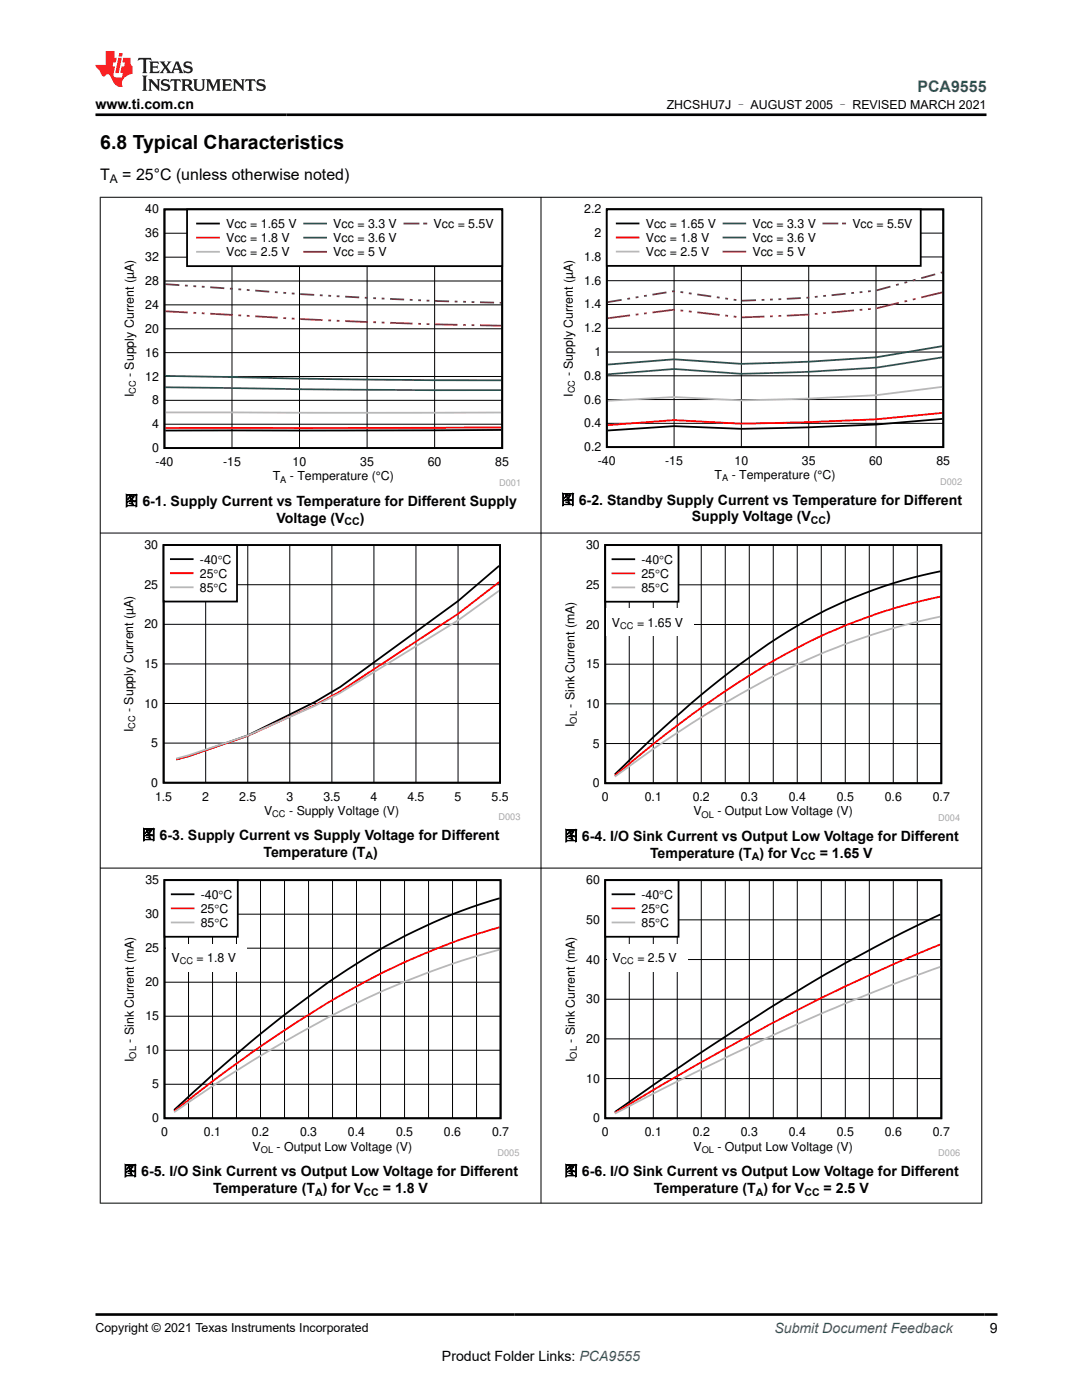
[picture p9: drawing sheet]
<svg xmlns="http://www.w3.org/2000/svg" width="216mm" height="279mm" viewBox="0 0 216 279" stroke-linecap="round" stroke-linejoin="round" font-family="sans-serif">
<path d="M32.8 41.8h67.4v47.6h-67.4zM100 85.8l-67 .1" fill="none" stroke="#000" stroke-width=".36"/>
<g fill="none" stroke="#000" stroke-width=".2">
<path d="M32.8 56.1h67.4M32.8 51.3h67.4M32.8 46.5h67.4M46.3 41.8v47.6M59.8 41.8v47.6M73.3 41.8v47.6M86.7 41.8v47.6M32.8 79.9h67.4M32.8 75.1h67.4M32.8 70.4h67.4M32.8 65.6h67.4M32.8 60.8h67.4"/>
<path d="M32.8 84.7h67.4"/>
</g>
<path d="M100 85.3l-67 .1" fill="none" stroke="#f00" stroke-width=".36"/>
<path d="M33 82.3h67" fill="none" stroke="#b8b8b8" stroke-width=".36"/>
<path d="M33 77.3l34.9 .5 32.1 .1" fill="none" stroke="#295c75" stroke-width=".36"/>
<path d="M33 75l40.3 .8 26.7 .1" fill="none" stroke="#286b48" stroke-width=".36"/>
<g fill="none" stroke="#9d3939" stroke-width=".36">
<path d="M33 62.1l4.5 .3M38.6 62.4l.5 .1M40.3 62.5h.5M42 62.6l4.4 .2M47.6 62.9l.5 .1M49.2 63l.6 .1M50.9 63.1l4.5 .3M56.5 63.5h.6M58.2 63.6h.6M59.9 63.7l4.5 .2M65.5 63.9l.6 .1M67.2 64h.5"/>
<path d="M68.9 64.1l4.5 .2M74.5 64.3h.5M76.2 64.4h.5M77.8 64.4l4.5 .2M83.4 64.6h.6M85.1 64.7h.6M86.8 64.7l4.5 .1M92.4 64.9h.6M94.1 64.9h.6M95.8 64.9l4.2 .1"/>
</g>
<g fill="none" stroke="#68275f" stroke-width=".36">
<path d="M33 56.7l2.8 .2M36.9 57h.6M38.6 57.1h.5M40.3 57.2h.5M42 57.3l2.8 .2M45.9 57.6h.5M47.6 57.7l.5 .1M49.2 57.9h.6M50.9 58l2.8 .2M54.9 58.3h.5M56.5 58.4l.6 .1M58.2 58.6h.6"/>
<path d="M59.9 58.7l2.8 .2M63.8 58.9l.6 .1M65.5 59l.6 .1M67.2 59.1h.5M68.9 59.2l2.8 .2M72.8 59.4h.6M74.5 59.5h.5M76.2 59.6h.5M77.8 59.7l2.8 .1M81.8 59.8l.5 .1M83.4 59.9h.6M85.1 60h.6"/>
<path d="M86.8 60.1h2.8M90.7 60.2h.6M92.4 60.2h.6M94.1 60.3h.6M95.8 60.3l2.8 .1M99.7 60.4h.3"/>
</g>
<path d="M37.3 41.8h62.9v11.3h-62.9z" fill-rule="evenodd" fill="#fff"/>
<path d="M37.3 41.8h62.9v11.3h-62.9zM39.3 44.6h4.4" fill="none" stroke="#000" stroke-width=".36"/>
<path d="M39.3 47.4h4.4" fill="none" stroke="#f00" stroke-width=".36"/>
<path d="M39.3 50.3h4.4" fill="none" stroke="#b8b8b8" stroke-width=".36"/>
<path d="M60.7 44.6h4.4" fill="none" stroke="#295c75" stroke-width=".36"/>
<path d="M60.7 47.4h4.4" fill="none" stroke="#286b48" stroke-width=".36"/>
<path d="M60.7 50.3h4.4" fill="none" stroke="#9d3939" stroke-width=".36"/>
<path d="M80.7 44.6h2.8M84.6 44.6h.5" fill="none" stroke="#68275f" stroke-width=".36"/>
<path d="M111.9 40.8h80.1v56h-80.1z" fill-rule="evenodd" fill="#fff"/>
<path d="M121.1 41.8h67.1v47.4h-67.1zM188 83.6l-13.2 1.1-13.4 .6-13.5 .3-13.4-.6-13.3 .9" fill="none" stroke="#000" stroke-width=".36"/>
<g fill="none" stroke="#000" stroke-width=".2">
<path d="M121.1 56h67.1M121.1 51.3h67.1M121.1 46.5h67.1M134.5 41.8v47.4M147.9 41.8v47.4M161.4 41.8v47.4M174.8 41.8v47.4M121.1 79.7h67.1M121.1 75h67.1M121.1 70.3h67.1M121.1 65.5h67.1M121.1 60.8h67.1"/>
<path d="M121.1 84.5h67.1"/>
</g>
<path d="M188 82.4l-13.2 1.3-13.4 .5-13.5 .4-13.4-.8-13.3 1" fill="none" stroke="#f00" stroke-width=".36"/>
<path d="M188 77.2l-13.2 1.7-13.4 .6-13.5 .4-13.4-.7-13.3 .8" fill="none" stroke="#b8b8b8" stroke-width=".36"/>
<path d="M188 71.3l-13.2 2.1-13.4 .8-13.5 .4-13.4-1-13.3 1.1" fill="none" stroke="#295c75" stroke-width=".36"/>
<path d="M188 69.1l-13.2 2.2-13.4 .9-13.5 .4-13.4-.9-13.3 1.1" fill="none" stroke="#286b48" stroke-width=".36"/>
<g fill="none" stroke="#9d3939" stroke-width=".36">
<path d="M182.7 59.6l-.6 .2M188 58.3l-4.2 1.1M125.7 62.9l-4.5 .6M127.4 62.7l-.6 .1M129.1 62.5l-.6 .1M134.7 61.8l-4.5 .6M135.8 62h.5M137.4 62.1l.6 .1M139.1 62.3l4.5 .5M144.7 63h.6M146.4 63.2h.5M152.5 63.2l-4.4 .1"/>
<path d="M154.2 63.1h-.6M155.9 63l-.6 .1M161.5 62.8l-4.5 .2M163.1 62.6l-.5 .1M164.8 62.5h-.5M170.4 61.9l-4.5 .5M172.1 61.8h-.6M173.8 61.6l-.6 .1M179.3 60.4l-4.4 1.1M181 60l-.5 .2"/>
</g>
<g fill="none" stroke="#68275f" stroke-width=".36">
<path d="M124 59.8l-2.8 .5M125.7 59.6l-.5 .1M127.4 59.3l-.6 .1M129.1 59l-.6 .1M133 58.4l-2.8 .4M134.7 58.1l-.6 .1M135.8 58.3l.5 .1M137.4 58.5l.6 .1M139.1 58.8l2.8 .4M143 59.3l.6 .1M144.7 59.6h.6M146.4 59.8l.5 .1"/>
<path d="M150.9 59.9l-2.8 .1M152.5 59.8l-.5 .1M154.2 59.8h-.6M155.9 59.7h-.6M159.8 59.5l-2.8 .1M161.5 59.4h-.6M163.1 59.2l-.5 .1M164.8 59l-.5 .1M168.7 58.6l-2.8 .3M170.4 58.4l-.5 .1M172.1 58.3h-.6M173.8 58.1l-.6 .1"/>
<path d="M177.7 57.2l-2.8 .8M179.3 56.7l-.5 .2M181 56.3l-.5 .1M182.7 55.8l-.6 .2M186.6 54.7l-2.8 .8M188 54.4h-.3"/>
</g>
<path d="M121.1 41.8h62.6v11.3h-62.6z" fill-rule="evenodd" fill="#fff"/>
<path d="M121.1 41.8h62.6v11.3h-62.6zM123.1 44.6h4.3" fill="none" stroke="#000" stroke-width=".36"/>
<path d="M123.1 47.4h4.3" fill="none" stroke="#f00" stroke-width=".36"/>
<path d="M123.1 50.2h4.3" fill="none" stroke="#b8b8b8" stroke-width=".36"/>
<path d="M144.4 44.6h4.3" fill="none" stroke="#295c75" stroke-width=".36"/>
<path d="M144.4 47.4h4.3" fill="none" stroke="#286b48" stroke-width=".36"/>
<path d="M144.4 50.2h4.3" fill="none" stroke="#9d3939" stroke-width=".36"/>
<path d="M164.3 44.6h2.8M168.2 44.6h.4" fill="none" stroke="#68275f" stroke-width=".36"/>
<path d="M24.2 107.8h79.6v55.9h-79.6z" fill-rule="evenodd" fill="#fff"/>
<path d="M32.6 108.8h67.2v47.4h-67.2zM99.6 112.9l-8.2 7.1-23.5 17.1-5 3-13.5 6.7-11.7 4.1-2.5 .7" fill="none" stroke="#000" stroke-width=".36"/>
<path d="M32.6 116.7h67.2M41 108.8v47.4M49.4 108.8v47.4M57.8 108.8v47.4M66.2 108.8v47.4M74.6 108.8v47.4M83 108.8v47.4M91.4 108.8v47.4M32.6 132.5h67.2M32.6 124.6h67.2M32.6 148.3h67.2M32.6 140.4h67.2" fill="none" stroke="#000" stroke-width=".2"/>
<path d="M99.6 116.2l-8.2 6.3-23.5 15.5-5 2.7-13.5 6.2-11.7 4-2.5 .7" fill="none" stroke="#f00" stroke-width=".36"/>
<path d="M99.6 117.9l-8.2 5.9-23.5 14.5-5 2.5-13.5 6-11.7 3.9-2.5 .7" fill="none" stroke="#b8b8b8" stroke-width=".36"/>
<path d="M32.6 108.8h14.7v11.2h-14.7z" fill-rule="evenodd" fill="#fff"/>
<path d="M32.6 108.8h14.7v11.3h-14.7zM34.1 111.6h4.3" fill="none" stroke="#000" stroke-width=".36"/>
<path d="M34.1 114.4h4.3" fill="none" stroke="#f00" stroke-width=".36"/>
<path d="M34.1 117.2h4.3" fill="none" stroke="#b8b8b8" stroke-width=".36"/>
<path d="M112.3 107.8h79.3v56.1h-79.3z" fill-rule="evenodd" fill="#fff"/>
<path d="M120.8 108.8h67v47.5h-67zM187.6 114a92.8 92.8 0 0 0-38.1 17.2 229.4 229.4 0 0 0-26.8 23.3" fill="none" stroke="#000" stroke-width=".36"/>
<g fill="none" stroke="#000" stroke-width=".2">
<path d="M120.8 116.7h67M125.6 108.8v47.5M130.4 108.8v47.5M135.1 108.8v47.5M139.9 108.8v47.5M144.7 108.8v47.5M149.5 108.8v47.5M154.3 108.8v47.5M159.1 108.8v47.5M163.9 108.8v47.5M168.7 108.8v47.5M173.5 108.8v47.5"/>
<path d="M178.2 108.8v47.5M183 108.8v47.5M120.8 132.6h67M120.8 124.6h67M120.8 148.4h67M120.8 140.5h67"/>
</g>
<path d="M187.6 119.1a116 116 0 0 0-41.9 18.2 241.2 241.2 0 0 0-23 17.5" fill="none" stroke="#f00" stroke-width=".36"/>
<path d="M187.6 123.1a137.2 137.2 0 0 0-43.8 17.7 248.2 248.2 0 0 0-21.1 14.2" fill="none" stroke="#b8b8b8" stroke-width=".36"/>
<g fill="#fff">
<path d="M121 121.5h17.5v5.5h-17.5z" fill-rule="evenodd"/>
<path d="M120.8 108.8h14.6v11.3h-14.6z" fill-rule="evenodd"/>
</g>
<path d="M120.8 108.8h14.6v11.3h-14.6zM122.2 111.6h4.4" fill="none" stroke="#000" stroke-width=".36"/>
<path d="M122.2 114.4h4.4" fill="none" stroke="#f00" stroke-width=".36"/>
<path d="M122.2 117.2h4.4" fill="none" stroke="#b8b8b8" stroke-width=".36"/>
<path d="M24.4 174.7h79.2v56h-79.2z" fill-rule="evenodd" fill="#fff"/>
<path d="M32.8 175.7h67.1v47.5h-67.1zM99.7 179.3a116.9 116.9 0 0 0-38.1 19.6 296.3 296.3 0 0 0-26.9 22.6" fill="none" stroke="#000" stroke-width=".36"/>
<g fill="none" stroke="#000" stroke-width=".2">
<path d="M37.6 175.7v47.5M42.4 175.7v47.5M47.2 175.7v47.5M52 175.7v47.5M56.8 175.7v47.5M61.6 175.7v47.5M66.4 175.7v47.5M71.1 175.7v47.5M75.9 175.7v47.5M80.7 175.7v47.5M85.5 175.7v47.5M90.3 175.7v47.5"/>
<path d="M95.1 175.7v47.5M32.8 196h67.1M32.8 189.2h67.1M32.8 182.4h67.1M32.8 216.4h67.1M32.8 209.6h67.1M32.8 202.8h67.1"/>
</g>
<path d="M99.7 185.1a147.8 147.8 0 0 0-42 19.9 296.5 296.5 0 0 0-23 16.8" fill="none" stroke="#f00" stroke-width=".36"/>
<path d="M99.7 189.5a172.7 172.7 0 0 0-43.9 18.9l-11.5 7.1-9.6 6.5" fill="none" stroke="#b8b8b8" stroke-width=".36"/>
<g fill="#fff">
<path d="M33.2 188.3h16.1v5.6h-16.1z" fill-rule="evenodd"/>
<path d="M32.8 175.7h14.6v11.2h-14.6z" fill-rule="evenodd"/>
</g>
<path d="M32.8 175.7h14.6v11.3h-14.6zM34.3 178.5h4.3" fill="none" stroke="#000" stroke-width=".36"/>
<path d="M34.3 181.3h4.3" fill="none" stroke="#f00" stroke-width=".36"/>
<path d="M34.3 184.1h4.3" fill="none" stroke="#b8b8b8" stroke-width=".36"/>
<path d="M112.3 174.7h79.3v56h-79.3z" fill-rule="evenodd" fill="#fff"/>
<path d="M120.8 175.7h67v47.5h-67zM187.7 182.5a336.8 336.8 0 0 0-43.9 25l-11.5 7.7-9.6 6.7" fill="none" stroke="#000" stroke-width=".36"/>
<g fill="none" stroke="#000" stroke-width=".2">
<path d="M125.6 175.7v47.5M130.4 175.7v47.5M135.1 175.7v47.5M139.9 175.7v47.5M144.7 175.7v47.5M149.5 175.7v47.5M154.3 175.7v47.5M159.1 175.7v47.5M163.9 175.7v47.5M168.7 175.7v47.5M173.5 175.7v47.5M178.2 175.7v47.5"/>
<path d="M183 175.7v47.5M120.8 199.4h67M120.8 191.5h67M120.8 183.6h67M120.8 215.3h67M120.8 207.3h67"/>
</g>
<path d="M187.7 188.5a406 406 0 0 0-53.5 26.8l-11.5 6.8" fill="none" stroke="#f00" stroke-width=".36"/>
<path d="M187.7 192.9a475.5 475.5 0 0 0-63.1 28.4l-1.9 .9" fill="none" stroke="#b8b8b8" stroke-width=".36"/>
<g fill="#fff">
<path d="M121.1 188.3h16.1v5.6h-16.1z" fill-rule="evenodd"/>
<path d="M120.8 175.7h14.6v11.2h-14.6z" fill-rule="evenodd"/>
</g>
<path d="M120.8 175.7h14.6v11.3h-14.6zM122.2 178.5h4.4" fill="none" stroke="#000" stroke-width=".36"/>
<path d="M122.2 181.3h4.4" fill="none" stroke="#f00" stroke-width=".36"/>
<path d="M122.2 184.1h4.4" fill="none" stroke="#b8b8b8" stroke-width=".36"/>
<path d="M19.9 39.4h176.1M20 39.3v200.9M107.9 39.3v200.9M195.9 39.3v200.9M19.9 106.4h176.1M19.9 173.2h176.1M19.9 240.1h176.1" fill="none" stroke="#000" stroke-width=".2"/>
<path d="M27.7 11.6l-.2 .5 .5-.2h.6v.1v2.2l-.2 .4h1l-.2-.4v-2.2v-.1h.5l.5 .2-.1-.5zM29.8 12.3l.2 .4v1.5l-.2 .4h1.9l.1-.6a1.08 1.08 0 0 1-1.3 .2v-.7h.6l.4 .2v-.7l-.4 .2h-.6v-.5l.2-.2a1 1 0 0 1 1 .3l-.1-.5zM31.8 12.3l1 1.1-1 1.2h.9l-.2-.2 .4-.8 .5 .8-.2 .2h1.6l-.2-.2 .1-.5h1l.1 .5-.1 .2h.9l-.2-.3-.8-2h-.5l-1 2.2-.8-1.1 .9-1.1h-.8l.2 .2-.5 .6-.3-.6 .1-.2zM35.2 12.7l.4 1h-.8zM36.8 12.4a.65 .65 0 0 0-.2 .7 .65 .65 0 0 0 .6 .5l.7 .1 .1 .3a.79 .79 0 0 1-.7 .4 .79 .79 0 0 1-.7-.5l.1 .7 .2-.1a.93 .93 0 0 0 1.1 .1 .93 .93 0 0 0 .4-1 1.46 1.46 0 0 0-1.2-.6l-.1-.3a1.09 1.09 0 0 1 1.2 .2l-.2-.6-.1 .1-.6-.2zM28.4 15.1l.2 .4v2.2l-.2 .4h1l-.2-.4v-2.2l.2-.4zM29.6 15.8l.2 .4v1.5l-.2 .4h.8l-.3-.4v-1.3l1.7 1.8v-2l.2-.4h-.8l.2 .2 .1 1.1-1.2-1.3zM32.3 15.9a.65 .65 0 0 0-.2 .8 .65 .65 0 0 0 .7 .4l.6 .2 .1 .2a.79 .79 0 0 1-.7 .4 .79 .79 0 0 1-.7-.5l.1 .7 .2-.1a.93 .93 0 0 0 1.1 .1 .93 .93 0 0 0 .4-.9 1.46 1.46 0 0 0-1.2-.6l-.1-.4a1.09 1.09 0 0 1 1.2 .2l-.2-.6-.1 .1-.6-.1zM34.1 15.8l-.1 .6a.63 .63 0 0 1 .7-.3l.1 1.6-.3 .4h1l-.2-.4v-1.6a.66 .66 0 0 1 .8 .3l-.1-.6zM36.2 15.8l.2 .4v1.5l-.2 .4h.9l-.2-.2v-.7h.5l.1 .2a.79 .79 0 0 0 1.2 .6l-1-.9a.61 .61 0 0 0 .6-.6 .61 .61 0 0 0-.5-.7zM36.9 16.1h.2a.47 .47 0 0 1 .5 .1 .47 .47 0 0 1 .1 .5l-.2 .1-.6 .1zM38.5 15.8l.2 .2a2.27 2.27 0 0 0 .4 2 1.04 1.04 0 0 0 1.7-.7v-1.3l.2-.2h-.8l.2 .4v1.1a.6 .6 0 0 1-.6 .6 .6 .6 0 0 1-.6-.6v-1.1l.3-.4zM41.1 15.8l.2 .4v1.5l-.2 .4h.7l-.2-.4v-1.4l.9 1.9 .8-1.9v1.4l-.2 .4h1l-.3-.4v-1.5l.3-.4h-.8l-.7 1.5-.7-1.5zM44.3 15.8l.2 .4v1.5l-.2 .4h1.9l.1-.6a1.09 1.09 0 0 1-1.3 .2v-.7h.6l.4 .2v-.6l-.4 .2h-.6v-.6l.2-.1a1.01 1.01 0 0 1 1 .3l-.1-.6zM46.4 15.8l.3 .4v1.5l-.3 .4h.8l-.2-.4v-1.3l1.6 1.8v-2l.2-.4h-.7l.2 .2v1.1l-1.2-1.3zM49 15.8l-.1 .6a.63 .63 0 0 1 .8-.3v1.6l-.3 .4h1l-.2-.4v-1.6a.66 .66 0 0 1 .8 .3l-.1-.6zM51.4 15.9a.65 .65 0 0 0-.2 .8 .65 .65 0 0 0 .6 .4l.6 .2 .2 .2a.79 .79 0 0 1-.8 .4 .79 .79 0 0 1-.6-.5l.1 .7 .2-.1a.93 .93 0 0 0 1 .1 .93 .93 0 0 0 .5-.9 1.46 1.46 0 0 0-1.3-.6l-.1-.4a1.09 1.09 0 0 1 1.3 .2l-.2-.6-.2 .1-.5-.1z" fill="#231f20"/>
<path d="M21.1 10.2v2.8h-2.1l.1 .3 .9 1a.95 .95 0 0 0 .9 .9 .59 .59 0 0 1 .6-.4 .59 .59 0 0 1 .5 .4l.4 .7a1.59 1.59 0 0 0 2.1 1.4 1.61 1.61 0 0 1 1-2.3l1-.3-.1-1.5a1.59 1.59 0 0 1-.4-1.7h-1.4l-.2 .9h.5l-.1 .9h-.5l-.2 1v.2l.4 .1-.2 .9h-.6a.73 .73 0 0 1-1.1-.7l.3-1.5h-.5l.2-.9h.5l.2-.9h-.5v-1.3zM23.6 11.5l-.6 3.1h.7l.6-3.1zM23.8 10.6l-.1 .6h.7l.1-.6z" fill="#ed1c24"/>
<path d="M19 22.9h177.8M19.1 262.3h179.9" fill="none" stroke="#000" stroke-width=".53"/>
<text font-size="3.9" x="20" y="29.8">6.8 Typical Characteristics</text>
<text font-size="3.2" fill="#00f" x="183.1" y="18.3">PCA9555</text>
<g font-size="3.2">
<text x="20" y="36">T</text>
<text x="24.4" y="36">= 25°C (unless otherwise noted)</text>
</g>
<g font-size="2.8">
<text x="19" y="21.7">www.ti.com.cn</text>
<text x="24.8" y="100.9">图 6-1. Supply Current vs Temperature for Different Supply</text>
<text x="111.9" y="100.7">图 6-2. Standby Supply Current vs Temperature for Different</text>
<text x="55.2" y="104.3">Voltage (V</text>
<text x="71.8" y="104.3">)</text>
<text x="138" y="104.1">Supply Voltage (V</text>
<text x="164.9" y="104.1">)</text>
<text x="28.2" y="167.6">图 6-3. Supply Current vs Supply Voltage for Different</text>
<text x="112.5" y="167.8">图 6-4. I/O Sink Current vs Output Low Voltage for Different</text>
<text x="52.6" y="171">Temperature (T )</text>
<text x="129.7" y="171.2">Temperature (T ) for V</text>
<text x="163.6" y="171.2">= 1.65 V</text>
<text x="24.6" y="234.6">图 6-5. I/O Sink Current vs Output Low Voltage for Different</text>
<text x="42.5" y="238">Temperature (T ) for V</text>
<text x="76.4" y="238">= 1.8 V</text>
<text x="112.5" y="234.6">图 6-6. I/O Sink Current vs Output Low Voltage for Different</text>
<text x="130.5" y="238">Temperature (T ) for V</text>
<text x="164.3" y="238">= 2.5 V</text>
<text x="197.5" y="266.1">9</text>
<text x="88.2" y="271.7">Product Folder Links: PCA9555</text>
</g>
<text font-size="2.8" fill="#00f" x="154.5" y="266.1">Submit Document Feedback</text>
<g font-size="2.5">
<text x="133" y="21.8">ZHCSHU7J – AUGUST 2005 – REVISED MARCH 2021</text>
<text x="29" y="47.4">36</text>
<text x="29" y="42.6">40</text>
<text x="45.1" y="45.5">Vcc = 1.65 V</text>
<text x="66.5" y="45.5">Vcc = 3.3 V</text>
<text x="86.5" y="45.5">Vcc = 5.5V</text>
<text x="116.6" y="42.6">2.2</text>
<text x="118.6" y="47.3">2</text>
<text x="128.9" y="45.5">Vcc = 1.65 V</text>
<text x="150.2" y="45.5">Vcc = 3.3 V</text>
<text x="170.1" y="45.5">Vcc = 5.5V</text>
<text x="29" y="52.1">32</text>
<text x="45.1" y="48.3">Vcc = 1.8 V</text>
<text x="45.1" y="51.1">Vcc = 2.5 V</text>
<text x="66.5" y="48.3">Vcc = 3.6 V</text>
<text x="66.5" y="51.1">Vcc = 5 V</text>
<text x="116.6" y="52.1">1.8</text>
<text x="128.9" y="48.3">Vcc = 1.8 V</text>
<text x="128.9" y="51.1">Vcc = 2.5 V</text>
<text x="150.2" y="48.3">Vcc = 3.6 V</text>
<text x="150.2" y="51.1">Vcc = 5 V</text>
<text x="29" y="56.9">28</text>
<text x="116.6" y="56.8">1.6</text>
<text x="29" y="61.6">24</text>
<text x="116.6" y="61.6">1.4</text>
<text x="29" y="71.2">16</text>
<text x="29" y="66.4">20</text>
<text x="116.6" y="66.3">1.2</text>
<text x="118.6" y="71.1">1</text>
<text x="26.7" y="75.3" transform="rotate(-90 26.7 75.3)">- Supply Current (µA)</text>
<text x="29" y="75.9">12</text>
<text x="114.3" y="75.1" transform="rotate(-90 114.3 75.1)">- Supply Current (µA)</text>
<text x="116.6" y="75.8">0.8</text>
<text x="26.7" y="79.3" transform="rotate(-90 26.7 79.3)">I</text>
<text x="30.4" y="80.7">8</text>
<text x="114.3" y="79.2" transform="rotate(-90 114.3 79.2)">I</text>
<text x="116.6" y="80.5">0.6</text>
<text x="30.4" y="85.5">4</text>
<text x="116.6" y="85.3">0.4</text>
<text x="30.4" y="90.2">0</text>
<text x="31" y="93.1">-40</text>
<text x="44.5" y="93.1">-15</text>
<text x="54.4" y="95.9">T</text>
<text x="57.8" y="95.9">- Temperature (°C)</text>
<text x="58.4" y="93.1">10</text>
<text x="71.9" y="93.1">35</text>
<text x="85.4" y="93.1">60</text>
<text x="98.8" y="93.1">85</text>
<text x="116.6" y="90">0.2</text>
<text x="119.3" y="92.8">-40</text>
<text x="132.7" y="92.8">-15</text>
<text x="142.6" y="95.7">T</text>
<text x="146" y="95.7">- Temperature (°C)</text>
<text x="146.6" y="92.8">10</text>
<text x="160" y="92.8">35</text>
<text x="173.4" y="92.8">60</text>
<text x="186.9" y="92.8">85</text>
<text x="28.8" y="109.6">30</text>
<text x="39.9" y="112.5">-40qC</text>
<text x="117" y="109.6">30</text>
<text x="128" y="112.5">-40qC</text>
<text x="28.8" y="117.5">25</text>
<text x="39.9" y="115.3">25qC</text>
<text x="39.9" y="118.1">85qC</text>
<text x="117" y="117.5">25</text>
<text x="128" y="115.3">25</text>
<text x="128" y="118.1">85</text>
<text x="130.7" y="115.3">qC</text>
<text x="130.7" y="118.1">qC</text>
<text x="28.8" y="125.4">20</text>
<text x="117" y="125.4">20</text>
<text x="122.1" y="125.1">V</text>
<text x="127.1" y="125.1">= 1.65 V</text>
<text x="28.8" y="133.3">15</text>
<text x="117" y="133.4">15</text>
<text x="26.5" y="142.1" transform="rotate(-90 26.5 142.1)">- Supply Current (µA)</text>
<text x="28.8" y="141.2">10</text>
<text x="114.7" y="141.2" transform="rotate(-90 114.7 141.2)">- Sink Current (mA)</text>
<text x="117" y="141.3">10</text>
<text x="26.5" y="146.1" transform="rotate(-90 26.5 146.1)">I</text>
<text x="30.2" y="149.1">5</text>
<text x="114.7" y="145.1" transform="rotate(-90 114.7 145.1)">I</text>
<text x="118.3" y="149.2">5</text>
<text x="30.2" y="157">0</text>
<text x="30.9" y="159.8">1.5</text>
<text x="40.4" y="159.8">2</text>
<text x="47.7" y="159.8">2.5</text>
<text x="57.1" y="159.8">3</text>
<text x="64.5" y="159.8">3.5</text>
<text x="73.9" y="159.8">4</text>
<text x="81.3" y="159.8">4.5</text>
<text x="90.7" y="159.8">5</text>
<text x="98.1" y="159.8">5.5</text>
<text x="118.3" y="157.1">0</text>
<text x="120.1" y="159.9">0</text>
<text x="128.6" y="159.9">0.1</text>
<text x="138.2" y="159.9">0.2</text>
<text x="147.8" y="159.9">0.3</text>
<text x="157.4" y="159.9">0.4</text>
<text x="167" y="159.9">0.5</text>
<text x="176.5" y="159.9">0.6</text>
<text x="186.1" y="159.9">0.7</text>
<text x="52.7" y="162.6">V</text>
<text x="57.7" y="162.6">- Supply Voltage (V)</text>
<text x="138.4" y="162.7">V</text>
<text x="143.1" y="162.7">- Output Low Voltage (V)</text>
<text x="29" y="176.5">35</text>
<text x="40.1" y="179.4">-40qC</text>
<text x="117" y="176.5">60</text>
<text x="128" y="179.4">-40qC</text>
<text x="29" y="183.3">30</text>
<text x="40.1" y="182.2">25</text>
<text x="40.1" y="185">85</text>
<text x="42.8" y="182.2">qC</text>
<text x="42.8" y="185">qC</text>
<text x="117" y="184.4">50</text>
<text x="128" y="182.2">25</text>
<text x="128" y="185">85</text>
<text x="130.7" y="182.2">qC</text>
<text x="130.7" y="185">qC</text>
<text x="29" y="190">25</text>
<text x="34.2" y="191.9">V</text>
<text x="39.2" y="191.9">= 1.8 V</text>
<text x="122.2" y="191.9">V</text>
<text x="127.2" y="191.9">= 2.5 V</text>
<text x="29" y="196.8">20</text>
<text x="117" y="192.3">40</text>
<text x="29" y="203.6">15</text>
<text x="117" y="200.2">30</text>
<text x="26.7" y="208.1" transform="rotate(-90 26.7 208.1)">- Sink Current (mA)</text>
<text x="114.7" y="208.1" transform="rotate(-90 114.7 208.1)">- Sink Current (mA)</text>
<text x="117" y="208.1">20</text>
<text x="26.7" y="211.9" transform="rotate(-90 26.7 211.9)">I</text>
<text x="29" y="210.4">10</text>
<text x="114.7" y="211.9" transform="rotate(-90 114.7 211.9)">I</text>
<text x="30.4" y="217.2">5</text>
<text x="117" y="216.1">10</text>
<text x="30.4" y="224">0</text>
<text x="32.1" y="226.8">0</text>
<text x="40.7" y="226.8">0.1</text>
<text x="50.3" y="226.8">0.2</text>
<text x="59.9" y="226.8">0.3</text>
<text x="69.4" y="226.8">0.4</text>
<text x="79" y="226.8">0.5</text>
<text x="88.6" y="226.8">0.6</text>
<text x="98.2" y="226.8">0.7</text>
<text x="118.3" y="224">0</text>
<text x="120.1" y="226.8">0</text>
<text x="128.7" y="226.8">0.1</text>
<text x="138.2" y="226.8">0.2</text>
<text x="147.8" y="226.8">0.3</text>
<text x="157.4" y="226.8">0.4</text>
<text x="167" y="226.8">0.5</text>
<text x="176.5" y="226.8">0.6</text>
<text x="186.1" y="226.8">0.7</text>
<text x="50.4" y="229.6">V</text>
<text x="55.2" y="229.6">- Output Low Voltage (V)</text>
<text x="138.4" y="229.6">V</text>
<text x="143.2" y="229.6">- Output Low Voltage (V)</text>
<text x="19" y="265.8">Copyright © 2021 Texas Instruments Incorporated</text>
</g>
<text font-size="2.4" x="21.9" y="36.6">A</text>
<g font-size="2.1">
<text x="68.8" y="104.9">CC</text>
<text x="161.8" y="104.6">CC</text>
<text x="72.9" y="171.5">A</text>
<text x="150" y="171.7">A</text>
<text x="159.7" y="171.7">CC</text>
<text x="62.9" y="238.6">A</text>
<text x="72.6" y="238.6">CC</text>
<text x="150.8" y="238.6">A</text>
<text x="160.5" y="238.6">CC</text>
</g>
<g font-size="1.8">
<text x="27.1" y="78.6" transform="rotate(-90 27.1 78.6)">CC</text>
<text x="114.7" y="78.5" transform="rotate(-90 114.7 78.5)">CC</text>
<text x="55.9" y="96.3">A</text>
<text x="144.1" y="96.1">A</text>
<text x="123.8" y="125.5">CC</text>
<text x="27" y="145.5" transform="rotate(-90 27 145.5)">CC</text>
<text x="115.1" y="144.4" transform="rotate(-90 115.1 144.4)">OL</text>
<text x="54.3" y="163.1">CC</text>
<text x="140" y="163.2">OL</text>
<text x="35.9" y="192.4">CC</text>
<text x="123.8" y="192.4">CC</text>
<text x="27.2" y="211.3" transform="rotate(-90 27.2 211.3)">OL</text>
<text x="115.1" y="211.3" transform="rotate(-90 115.1 211.3)">OL</text>
<text x="52.1" y="230">OL</text>
<text x="140" y="230">OL</text>
</g>
<g font-size="1.8" fill="#a8a8a8">
<text x="99.6" y="97">D001</text>
<text x="187.6" y="96.7">D002</text>
<text x="99.4" y="163.6">D003</text>
<text x="187.2" y="163.8">D004</text>
<text x="99.3" y="230.7">D005</text>
<text x="187.2" y="230.7">D006</text>
</g>
</svg>
